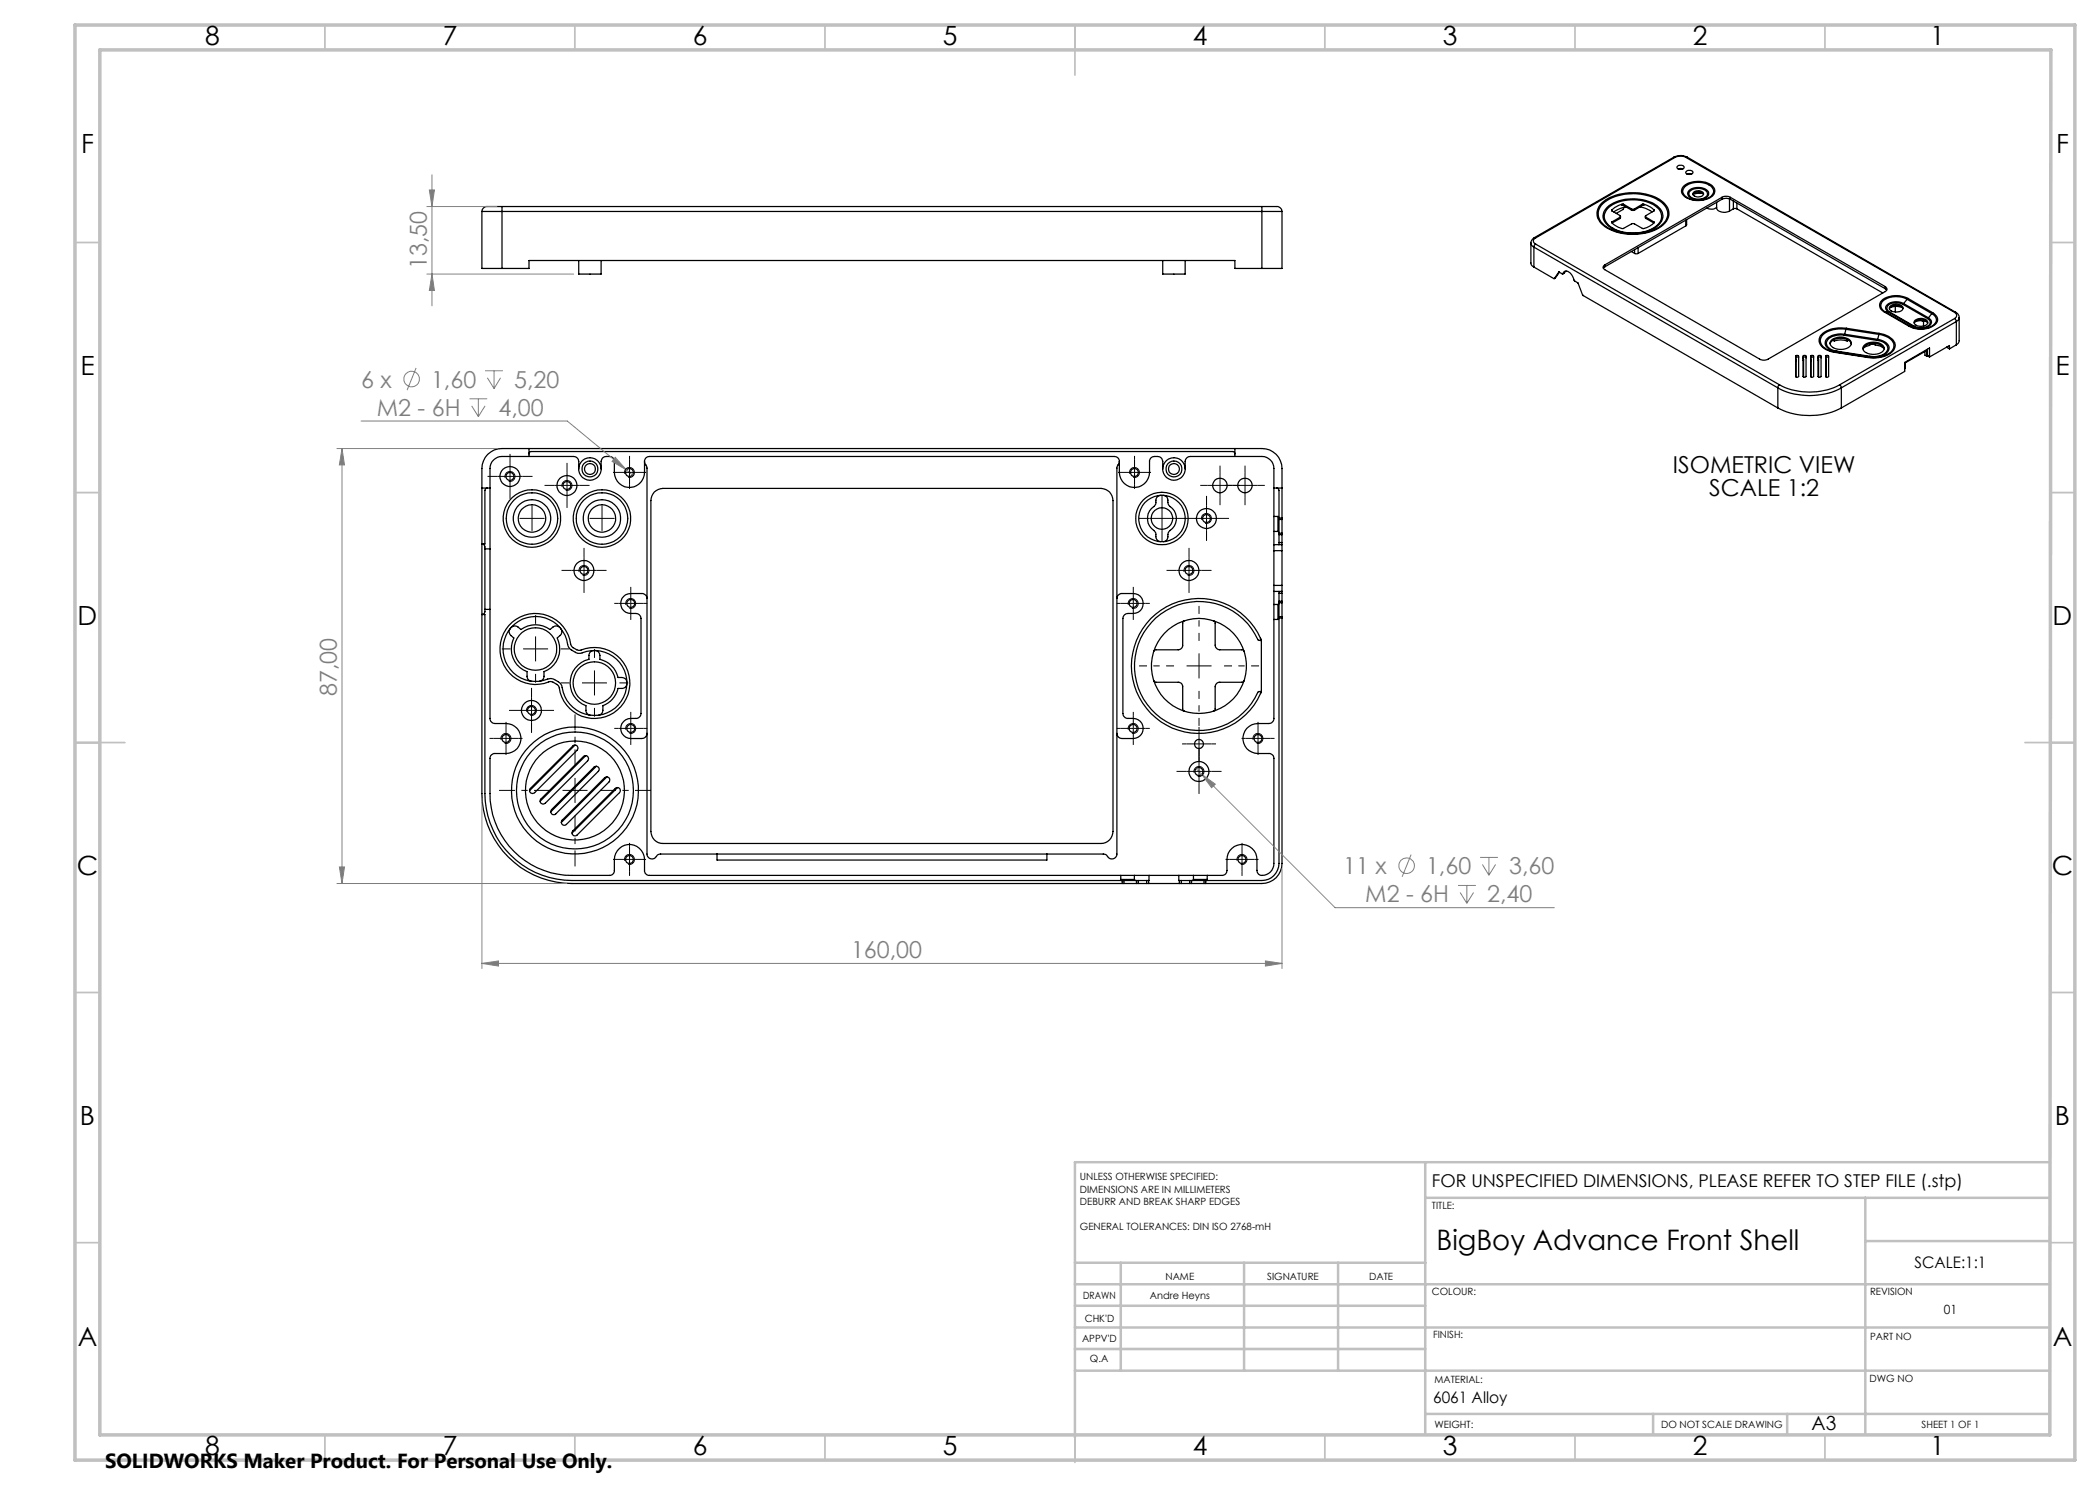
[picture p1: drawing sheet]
<svg xmlns="http://www.w3.org/2000/svg" width="420mm" height="297mm" viewBox="0 0 420 297" stroke-linecap="round" stroke-linejoin="round" font-family="sans-serif">
<g fill="none" stroke="#000" stroke-width=".25">
<path d="M334.8 31.4a2.89 2.89 0 0 1 2.6 0M334.8 31.4l.2 .1M334.8 31.4l-28 16.2M335 31.5a2.39 2.39 0 0 1 2.1 0M335 31.5l-27.9 16.1M335.5 33.3a.76 .76 0 0 1 .7-.3 .76 .76 0 0 1 .6 .6 .85 .85 0 0 1-1.4-.2zM335.7 33.8l.4-.1 .4 .1M336.7 37.3a4.7 4.7 0 0 1 6 .1 1.41 1.41 0 0 1-.8 2.2 4.7 4.7 0 0 1-5.4-.7l-.2-.8zM336.9 37.4a4.4 4.4 0 0 1 5.4 0 1.38 1.38 0 0 1-.8 2.3 4.3 4.3 0 0 1-4.7-.8l-.3-.8zM337.1 31.5l53.8 31M337.3 34.2a.75 .75 0 0 1 1.3 .4 .85 .85 0 0 1-1.5-.2zM337.4 34.8l.5-.1 .4 .1"/>
<path d="M337.4 31.4l-.3 .1M337.4 31.4l53.8 31.1M337.7 38.2a2.89 2.89 0 0 1 4 .2 1.21 1.21 0 0 1-1.2 1.4 2.6 2.6 0 0 1-2.9-.8l-.1-.4zM338 38.2a2.49 2.49 0 0 1 3.5 .3v.2a1.58 1.58 0 0 1-2 1.1 1.45 1.45 0 0 1-1.7-1.2zM338.7 38.5a1.32 1.32 0 0 1 2 .2 1.27 1.27 0 0 1-2 .4l-.1-.3zM339.9 38.7l-1.3 .2M339.9 38.4v.3M340.4 38.6l-.5 .1M340.4 38.6h.1M340.4 38.6l.3 .3M340.4 38.6a1.52 1.52 0 0 0-1.8 .3M344.4 39.5a1.8 1.8 0 0 1 1.7 0"/>
<path d="M344.4 39.9a1.8 1.8 0 0 1 1.7 0M344.4 39.5l-23.4 13.5M344.4 39.5v.4M344.4 39.9l-23.4 13.5M345.9 39.8v2.4M346.1 39.5l30.9 17.8M346.1 39.5v.4M346.1 39.9l30.9 17.8M96.4 42.3h4M96.4 42.3v11.4h4M100.4 41.3v1M100.4 41.3h-2.1a1.53 1.53 0 0 0-1.9 .6v.4"/>
<path d="M100.4 53.7h5.4v-1.6h141.2v1.6h5.4M100.4 41.3h152M100.4 42.3h152M100.4 42.3v11.4M115.7 52.1v2.7h4.5v-2.7M232.6 52.1v2.7h4.4v-2.7M252.4 41.3h2.1a1.53 1.53 0 0 1 1.8 .6l.1 .4M252.4 42.3h4M252.4 41.3v1M252.4 42.3v11.4M256.4 42.3v11.4h-4M306.2 48.6v4a.87 .87 0 0 0 .6 .8"/>
<path d="M306.2 48.6l.1 .4 .5 .4M306.8 53.4l4.1 2.3M306.8 49.4l48.8 28.2M306.8 49.4v4M306.8 47.6l-.4 .4-.2 .6M306.8 47.6h.3M307.1 47.6a.64 .64 0 0 0-.4 .6 .64 .64 0 0 0 .4 .6M307.1 48.8l-.3 .3v.3M307.1 48.8l48.8 28.2M311.1 55.6l-.3 .1M311.1 55.6l-.2 .1M311.7 54.4l.8 .4 .1-.1"/>
<path d="M311.7 54.4l-.8 1.3M311.8 54.4h-.1M311.9 54.4l-.8 1.2M312.6 54.7a.79 .79 0 0 1 .7-.5 .79 .79 0 0 1 .7 .4l.4 .5 .5 1.1 .7 .4 1 2.5 39 22.5M312.8 54.6l-.2 .2M312.8 54.6l-.2 .1M313.2 54.2l-.4 .4M320.3 41a9.5 9.5 0 0 1 8.4-2.1 5.5 5.5 0 0 1 4.8 3.4 3.3 3.3 0 0 1-2.2 3.4 10.5 10.5 0 0 1-10.5-.7 2.71 2.71 0 0 1-.5-4zM320.4 40.6a10.5 10.5 0 0 1 12-.4 2.9 2.9 0 0 1-.2 5.1 10.7 10.7 0 0 1-11.6-.3 2.81 2.81 0 0 1-.2-4.4zM321 53a.5 .5 0 0 0-.4 .5 .5 .5 0 0 0 .4 .4l30.9 17.9a1.8 1.8 0 0 0 1.7 0l23.4-13.5a.52 .52 0 0 0 .4-.5 .52 .52 0 0 0-.4-.5M321 53.4l-.3 .3M321 53v.4"/>
<path d="M321.5 41.4a8.9 8.9 0 0 1 9.9-.2 2.44 2.44 0 0 1-.2 4.3 9 9 0 0 1-9.6-.4 2.29 2.29 0 0 1-.1-3.7zM321.5 41.8a8 8 0 0 1 7.7-1.5 3.9 3.9 0 0 1 3.1 2.8 3.3 3.3 0 0 1-2.6 3 8.6 8.6 0 0 1-7.9-1 2.17 2.17 0 0 1-.3-3.3zM322.4 42v.2l1.6 .9 .1 .1-.1 .3M322.4 42v.2M322.4 44.4a3.2 3.2 0 0 0 2.3 1.3l1.9-1 1.9 1a3.3 3.3 0 0 0 2.3-1.3M322.4 44.4v.2M324 43.5l-1.6 .9M324 43.5v.2M324 43.7l-1.6 .9M324.1 43.3l-.1 .4M324.4 40.8h.3M324.4 40.8l-1.4 .7-.6 .5"/>
<path d="M324.4 40.8v.3h.3M324.7 40.8l1.6 1M324.7 40.8v.3M324.7 41.1l1.6 .9M324.8 41.4l-.2 .5-1.3 .8M325.2 41.4l-1.3 .4-1.1 .6M326.3 41.8h.6M326.3 42h.6M326.3 50.3l.6 .4M326.3 41.8v.2M326.9 50.7h.7M326.9 41.8v.2"/>
<path d="M326.9 49.9v.8M327.6 49.5v1.2M328 41.4l1.1 .3 1.3 .7M328.5 40.8h.3M328.5 40.8l-1.6 1M328.5 40.8v.3M328.5 41.1l-1.6 .9M328.8 40.8a4.7 4.7 0 0 1 2 1.2M328.8 40.8v.3h-.3M329.1 43.3l.1 .4M329.2 43.5l1.6 .9M329.2 43.5v.2"/>
<path d="M329.2 43.7l1.6 .9v-.2M330.8 42v.2l-1.7 .9v.2l.1 .2M330.8 42v.2M337.1 45.2l-9.5 5.5M337.1 44v1.2M337.3 44v1l-.2 .2M343.3 40.5v1.1a1.65 1.65 0 0 0 2.4 .7l.2-.1M343.3 41.4a1.6 1.6 0 0 1-1.9 .2M346.7 41.8h.7M346.7 41.8l-.8 .4M346.7 40.2v1.6M347.4 41.8l29.2 16.8"/>
<path d="M347.4 40.6v1.2M377 57.7l.3 .3M377 57.3v.4M381.4 59.9a4.3 4.3 0 0 0-5.1 .6 1.33 1.33 0 0 0 .7 1.9M381.4 59.9l5 2.8M381.4 59.9l-.7 .8M381.6 59.7a4.6 4.6 0 0 0-5.5 .7 1.44 1.44 0 0 0 .8 2M381.6 59.7l-.2 .2M381.6 59.7l4.9 2.8M355.6 77.6a13.8 13.8 0 0 0 12.7 0M355.6 77.6v4M355.9 77l-.3 .2v.4"/>
<path d="M355.9 77a13.2 13.2 0 0 0 12 0M359.1 71.2l.4-.1 .2 .1v4.1a.34 .34 0 0 1-.6 0zM359.1 71.7l.1 3.7M359.1 71.6a.34 .34 0 0 1 .6 0M359.1 72v.2M360.6 71.2l.2-.1 .4 .1v4.1a.34 .34 0 0 1-.6 0zM360.6 71.7l.1 .1v3.6M360.6 71.6a.34 .34 0 0 1 .6 0M360.6 72l.1 .2M362.1 71.7l.1 3.7M362.1 71.6a.34 .34 0 0 1 .6 0M362.1 72l.1 .2"/>
<path d="M362.2 71.1l.5 .1v4.1a.34 .34 0 0 1-.6 0zM363.6 71.2l.2-.1 .4 .1v4.1a.34 .34 0 0 1-.6 0zM363.6 71.7l.1 .1v3.6M363.6 71.6a.34 .34 0 0 1 .6 0M363.6 72l.1 .2M365.1 71.7l.1 .2v3.5M365.1 71.6a.34 .34 0 0 1 .6 0M365.1 72l.1 .2M365.1 72.3l.1 .1M365.2 71.1l.5 .1v4.1a.34 .34 0 0 1-.6 0zM366 68.8a2.31 2.31 0 0 1 3-1l.9 .4 .3 .6M366.1 68.6l-.1 .1"/>
<path d="M366.4 67.9a2.9 2.9 0 0 1 3.8 .4 1.21 1.21 0 0 1-1.2 1.5 2.51 2.51 0 0 1-3-1l.1-.5zM366.6 68.1l.3 .1M366.9 68.2a4 4 0 0 1 2.5 0M366.9 67.9v.3M367 70.5l6.6 1M367.1 70.4l-.1 .1M367.1 70.4l6.6 1M367.3 70.3l-.2 .1M367.3 70.3l6.6 1.1M367.4 70.2l-.1 .1M367.4 70.2l6.6 1.1M367.9 77l.4 .6"/>
<path d="M368.3 77.6v4M368.9 67.1a3.6 3.6 0 0 0-3.5 1 1.37 1.37 0 0 0 1.2 2l.8 .1M368.9 67.1l6.6 1M368.9 66.8a4 4 0 0 0-3.8 1.3 1.75 1.75 0 0 0 1.8 2.1l.4 .1M368.9 66.8v.3M368.9 66.8l6.6 1.1M369.2 65.9a5.2 5.2 0 0 0-4.9 1.5 1.78 1.78 0 0 0 1 2.4l1.8 .6M369.2 65.9l-.3 .9M369.2 65.9l6.6 1M369.3 65.6a5.6 5.6 0 0 0-5.2 1.5 1.93 1.93 0 0 0 1.1 2.8l1.8 .6M369.3 65.6l-.1 .3M369.3 65.6l6.5 1.1"/>
<path d="M369.4 67.9v.3M369.7 68.1l-.3 .1M370.2 68.6v.1M372.6 69.8a2.58 2.58 0 0 1 3.6-.8l.6 .8M372.8 69.1a2.84 2.84 0 0 1 4 .3 1.17 1.17 0 0 1-1.2 1.4 2.76 2.76 0 0 1-3-.8v-.4zM373.7 71.4l-.1 .1M373.9 71.4h-.2M373.9 68.8v.3l-.7 .2-.6 .4M374 71.3l-.1 .1M375 68.7v.1M375 68.8v.2M375 68.9h-1.1"/>
<path d="M375 69l1.1 .2 .7 .5M375 68.7v.3M375.5 68.1a1.85 1.85 0 0 1 2 1.9 3.1 3.1 0 0 1-3.5 1.3M375.5 67.9a2.46 2.46 0 0 1 2.3 1.7 1.97 1.97 0 0 1-1.7 1.6l-.9 .2h-1.3M375.5 67.9v.2M375.8 66.9a3.1 3.1 0 0 1 3 2.1 2.5 2.5 0 0 1-2.3 2.3l-1.3 .2-1.5-.1M375.8 66.9l-.3 1M375.8 66.7a3.6 3.6 0 0 1 3.2 2.2 2.62 2.62 0 0 1-2.3 2.4l-2.1 .3-1-.1M375.8 66.7v.2M376.9 62.4l4.9 2.9M377 62.4h-.1M377 62.4l5 2.8"/>
<path d="M377 62.4h.8M377.8 62.4l4.9 2.9M377.9 61.7a1.7 1.7 0 0 1 2.7 0M377.9 62.4h-.1M377.9 62.4l5 2.9M378 61.6a2.9 2.9 0 0 1 2.5 0M378 61.2a1.71 1.71 0 0 1 2.6 .4 1.56 1.56 0 0 1-2.4 .6l-.3-.5zM379.1 61.3v1.1M380.5 60.9a2.68 2.68 0 0 0-3 .4l-.1 .6 .5 .5M380.5 60.9l5 2.8M380.7 60.7l-.2 .2M380.7 60.7a2.71 2.71 0 0 0-3.6 .8l.1 .4 .6 .5"/>
<path d="M380.7 60.7l5 2.9M382 65.2l-.2 .1M382 65.2l.7 .1M382.8 64.6a1.7 1.7 0 0 1 2.8 0M382.9 65.3h-.2M382.9 64.4a2.9 2.9 0 0 1 2.5 0M383 64.1a1.7 1.7 0 0 1 2.6 .3 1.47 1.47 0 0 1-2.2 .8l-.5-.4-.1-.4zM384.4 64.1h.1M384.7 64.2v1M385 70.3v.7l.3 .2M385.3 71.2v-1.1l-4.2 2.5v1.1l-.2 .1M385.5 71.2h.4"/>
<path d="M385.5 71.2h-.2M385.5 69.8v1.4M385.5 63.7a.83 .83 0 0 1 .5 .9 .83 .83 0 0 1-.6 .7 3.1 3.1 0 0 1-2.5 0M385.7 63.6a.97 .97 0 0 1 .6 1 .97 .97 0 0 1-.9 .8 3.4 3.4 0 0 1-2.7-.1M385.7 63.6l-.2 .1M385.7 71.1v.2l.2 .1M385.9 71.4v-1.8l-5 2.9v1.8l-12.6 7.3M386.4 62.7a1.31 1.31 0 0 1 .9 1.3 1.31 1.31 0 0 1-.9 1.2 4.7 4.7 0 0 1-4.4 0M386.4 62.7l-.7 .9M386.5 62.5a1.43 1.43 0 0 1 1 1.4 1.43 1.43 0 0 1-1 1.4 5.2 5.2 0 0 1-4.7 0M386.5 62.5l-.1 .2M389.3 69.5h.1"/>
<path d="M389.3 69.5l.6 .3M389.9 69.8v-.7l-4 2.3M390.9 62.5a.66 .66 0 0 1 .4 .6 .66 .66 0 0 1-.4 .6M390.9 63.7l.4 .6M390.9 62.5h.3M390.9 63.7l-23 13.3M391.2 62.5l.5 .5 .1 .5M391.3 64.3l-23 13.3M391.3 64.3v4.7M391.3 69l-1.4 .8M391.8 63.5v4.7l-.1 .4-.4 .4M391.8 63.5l-.1 .5-.4 .3"/>
<path d="M96.4 97.6h1.6M97.5 97.6l-.4 .2-.1 .3v10.7h-.6a.6 .6 0 0 1 .6 .6v12.9a.6 .6 0 0 1-.6 .6h.6v35.8a17.5 17.5 0 0 0 17.4 17.4h110M105.8 90.8l.1-.3 .3-.2h140.4l.3 .2 .1 .3M105.8 89.7v1.6M115.7 93.8v-1.5a1.02 1.02 0 0 0-1-1h-14.3a2.41 2.41 0 0 0-2.4 2.4v50a1.02 1.02 0 0 0 1 1 4.8 4.8 0 0 1 4.4 1 3 3 0 0 1 .5 3.2 3 3 0 0 1-2.7 1.8h-2.2a.96 .96 0 0 0-1 1v7a16.4 16.4 0 0 0 16.4 16.4h7.5a.96 .96 0 0 0 1-1 5 5 0 0 1 .6-4 3 3 0 0 1 3.3-1.1 3 3 0 0 1 2.1 2.9v2.2a.96 .96 0 0 0 1 1h99.9M128.9 92.3a.96 .96 0 0 1 1-1h93a.96 .96 0 0 1 1 1M128.9 92.3a4.7 4.7 0 0 1-1 4.4 3 3 0 0 1-3.2 .5 3 3 0 0 1-1.8-2.7v-2.2a.96 .96 0 0 0-1-1h-.7a1.02 1.02 0 0 0-1 1v1.5M128.9 92.3l.1 .4 .4 .8v77.3a1.08 1.08 0 0 0 1 1 1.08 1.08 0 0 0 1.1-.8l.5-.2h88.7a1.09 1.09 0 0 1 1 .8 1 1 0 0 0 1.1 .1 1 1 0 0 0 .6-.9v-77.3l.4-.8 .1-.4M130.9 98.4a2.75 2.75 0 0 1 1.7-.7h87.6a2.41 2.41 0 0 1 2.4 2.4v66.2a2.41 2.41 0 0 1-2.4 2.4h-87.6a2.41 2.41 0 0 1-2.4-2.4v-66.2a2.74 2.74 0 0 1 .7-1.7zM223.9 92.3a4.7 4.7 0 0 0 1 4.4 3 3 0 0 0 3.2 .5 3 3 0 0 0 1.8-2.7v-2.2a.96 .96 0 0 1 1-1h.6a1.02 1.02 0 0 1 1.1 1v1.5M232.1 99.1a1.23 1.23 0 0 0-.9 1.6l-.2 .3a3.1 3.1 0 0 0 0 5.4l.2 .3a1.24 1.24 0 0 0 .9 1.6M232.7 99.1a1.18 1.18 0 0 1 .9 1.5l.2 .4a3.1 3.1 0 0 1 0 5.4l-.2 .3a1.3 1.3 0 0 1-.9 1.6"/>
<path d="M237 93.8v-1.5a1.02 1.02 0 0 1 1.1-1h14.3a2.41 2.41 0 0 1 2.4 2.4v15.2M247 89.7v1.6M254.8 97.6h1.6M255.3 97.6l.4 .2 .1 .3v5.5M355.6 81.6a14 14 0 0 0 12.7 0M97 109.8h1M129.4 119.7a1.02 1.02 0 0 0-1-1h-2.2a1.99 1.99 0 0 0-2.1 2 1.99 1.99 0 0 0 2.1 2h1a1.02 1.02 0 0 1 1 1v19a1.02 1.02 0 0 1-1 1 2.35 2.35 0 0 0-3 1.5 1.99 1.99 0 0 0 2 2.5h2.2a1.02 1.02 0 0 0 1-1M223.4 119.7a1.02 1.02 0 0 1 1-1h2.2a1.99 1.99 0 0 1 2 2 1.99 1.99 0 0 1-2 2h-1a1.02 1.02 0 0 0-1 1v19a1.02 1.02 0 0 0 1 1 2.35 2.35 0 0 1 3 1.5 1.99 1.99 0 0 1-2 2.5h-2.2a1.02 1.02 0 0 1-1-1M254.8 118.3v25.4a1.02 1.02 0 0 1-1 1 4.8 4.8 0 0 0-4.5 1 3 3 0 0 0-.4 3.2 3 3 0 0 0 2.7 1.8h2.2a.96 .96 0 0 1 1 1v21a2.26 2.26 0 0 1-3 2.2l-.4-.6a10 10 0 0 0-.3-3.6 3 3 0 0 0-3.3-1.7 3 3 0 0 0-2.4 2.9v2.2a.96 .96 0 0 1-1 1h-8.6M254.8 108.9v1.2M254.8 117.1v1.2M254.8 110.1v7"/>
<path d="M254.8 103.3h.8M254.8 106.3h.8M254.8 108.9h1.6M254.8 118.3h1.6M254.8 110.1h1.6M254.8 117.1h1.6M255.6 103.3l.2 .3M255.6 106.3l.2 .3M255.6 103.3v3M255.8 103.6v.3M255.8 106.6v.3M255.8 108.5v.4"/>
<path d="M255.8 118.3v.4M255.8 103.6h.6M255.8 103.9v2.7M255.8 106.9v1.6M255.8 118.7v1.6M255.8 103.9h.6M255.8 106.6h.6M255.8 106.9h.6M255.8 108.5h.6M255.8 118.7h.6M256.4 103.6v-9.9a4 4 0 0 0-4-4h-152a4 4 0 0 0-4 4v65a18.1 18.1 0 0 0 18 18h110M256.4 103.6v.3"/>
<path d="M256.4 106.6v.3M256.4 108.5v.4M256.4 118.3v.4M256.4 108.9v1.2M256.4 117.1v1.2M256.4 103.9v2.7M256.4 106.9v1.6M256.4 110.1v7M256.4 118.7v1.6M97 121.9h1M102.1 125.7a.94 .94 0 0 0 .1 1.4l.6 .5a4.9 4.9 0 0 0 2.6 6.7v1a.97 .97 0 0 0 .9 .9M102.2 125.5a1.07 1.07 0 0 1 1.4-.1l.6 .5a4.9 4.9 0 0 1 5.8 0l.6-.5a1.07 1.07 0 0 1 1.4 .1"/>
<path d="M102.3 125.4a6.6 6.6 0 0 1 6.9-1.7 6.6 6.6 0 0 1 4.4 5.5l.4 .6 1.1 .7a1.57 1.57 0 0 0 1.4 .1 6.5 6.5 0 0 1 8.6 4.2 6.5 6.5 0 0 1-5.1 8.2 6.5 6.5 0 0 1-7.6-5.8l-.5-.6-1-.7a1.57 1.57 0 0 0-1.4-.1 6.5 6.5 0 0 1-7.7-2.3 6.5 6.5 0 0 1 .5-8.1zM102.4 124.4a7.2 7.2 0 0 1 11.8 4.7l.4 .4 .8 .5 .5 .1a7.1 7.1 0 0 1 9.6 3.8 7.1 7.1 0 0 1-4.3 9.3 7.1 7.1 0 0 1-9.2-4.7l-.4-1.4-1.1-.7-.3-.1a7.2 7.2 0 0 1-9-2.6 7.2 7.2 0 0 1 1.2-9.3zM112.1 125.7a.99 .99 0 0 1-.1 1.4l-.6 .5a4.9 4.9 0 0 1-2.6 6.7v1a.97 .97 0 0 1-.9 .9M118.7 130.1a.96 .96 0 0 0-.9 1v.8a4.9 4.9 0 0 0-3.8 4.4 4.9 4.9 0 0 0 3.2 4.8v1a.97 .97 0 0 0 .8 .9M119 130.1a.96 .96 0 0 1 1 1v.8a4.9 4.9 0 0 1 3.6 3.6h.8a.96 .96 0 0 1 1 1M125.4 136.7a.96 .96 0 0 1-1 1h-.8a4.9 4.9 0 0 1-3 3.4v1a.97 .97 0 0 1-.9 .9M230.8 136.1l.3 .4h4.6a.85 .85 0 0 1 .8 .8v4.5l.4 .4M236.9 124.1l-.4 .5v4.4a.9 .9 0 0 1-.8 1h-4.6l-.3 .3M242.7 124.1l.3 .4v4.5a.97 .97 0 0 0 .9 1h4.6l.3 .3M248.8 136.1l-.4 .4h-4.5a.9 .9 0 0 0-.9 .8v4.6l-.3 .3M252.1 127.7a.29 .29 0 0 1-.1 .4 .29 .29 0 0 1-.4-.2 12.9 12.9 0 0 0-19.8-4.7 12.9 12.9 0 0 0 .2 20.3 12.9 12.9 0 0 0 19.7-5.1 .28 .28 0 0 1 .3 0 .28 .28 0 0 1 .1 .3M252.1 127.7a13.5 13.5 0 0 0-20.6-5.1 13.5 13.5 0 0 0 0 21.2 13.5 13.5 0 0 0 20.6-5.1"/>
<path d="M252.1 127.7l.2 .4v10.3l-.2 .3M254.8 120.9h.8M254.8 123.9h.8M255.6 120.9v3M255.8 123.3v.3M255.8 123.6v49.1a3.4 3.4 0 0 1-3.4 3.4h-11.2M255.8 120.6l-.2 .3M255.8 123.6l-.2 .3M255.8 120.3v.2M255.8 120.5v2.8M255.8 123.3h.6M255.8 123.6h.6"/>
<path d="M255.8 120.5h.6M255.8 120.3h.6M256.4 123.3v.3M256.4 123.6v49.1a4 4 0 0 1-4 4h-11.2M256.4 120.3v.2M256.4 120.5v2.8M114.6 149.2a.6 .6 0 0 1 .8 0 .6 .6 0 0 1 0 .8l-8.5 8.5a.6 .6 0 0 1-.8 0 .6 .6 0 0 1 0-.8zM115 149l-9.1 9.1M116.7 151.3a.6 .6 0 0 1 .8 0 .6 .6 0 0 1 0 .8l-8.5 8.6a.6 .6 0 0 1-.8 0 .6 .6 0 0 1 0-.9zM117.2 151.1l-9.2 9.2M118.8 153.4a.6 .6 0 0 1 .9 0 .6 .6 0 0 1 0 .9l-8.5 8.5a.6 .6 0 0 1-.9 0 .6 .6 0 0 1 0-.9zM119.3 153.2l-9.2 9.2"/>
<path d="M120.9 155.5a.61 .61 0 0 1 .9 .1 .61 .61 0 0 1 0 .8l-8.5 8.5a.6 .6 0 0 1-.9 0 .6 .6 0 0 1 0-.9zM121.4 155.4l-9.1 9.1M123.5 157.5l-9.1 9.1M114.6 166.2l8.4-8.5a.6 .6 0 0 1 .9 0 .6 .6 0 0 1 0 .8l-8.5 8.5a.6 .6 0 0 1-.8 0 .6 .6 0 0 1 0-.8zM143.4 170.8v1.2h66v-1.2M224.2 175.9l.2 .2M224.2 175.1v.8M224.2 175.9h2.7M224.4 176.7h.4M224.4 176.1h.4M224.4 176.1v.6M224.8 176.1h2.5"/>
<path d="M224.8 176.7h2.5M224.8 176.1v.6M226.9 175.9l.2 .2M226.9 175.1v.8M227.3 176.7h.3M227.3 176.1h.3M227.3 176.1v.6M227.6 176.1h1.7M227.6 176.7h1.7M227.6 176.1v.6M229.3 176.7h.4M229.3 176.1h.4"/>
<path d="M229.3 176.1v.6M229.7 176.7h6.2M229.7 176.1v.6M229.8 175.1h6M229.8 175.1l-.1 1M235.8 175.1v1h.1M235.9 176.7h.4M235.9 176.1h.4M235.9 176.1v.6M236.3 176.1h1.6M236.3 176.7h1.6M236.3 176.1v.6"/>
<path d="M237.9 176.7h.4M237.9 176.1h.4M237.9 176.1v.6M238.3 176.1h2.5M238.3 176.7h2.5M238.3 176.1v.6M238.7 175.9l-.3 .2M238.7 175.9h2.7M238.7 175.1v.8M240.8 176.7h.4M240.8 176.1h.4M240.8 176.1v.6"/>
<path d="M241.2 176.1v.6M241.4 175.9l-.2 .2M241.4 175.1v.8"/>
<circle cx="102" cy="95.3" r=".79"/>
<circle cx="102" cy="95.3" r="2"/>
<circle cx="113.4" cy="97.1" r=".8"/>
<circle cx="113.4" cy="97.1" r="2"/>
<circle cx="118" cy="93.8" r="2.25"/>
<circle cx="118" cy="93.8" r="1.6"/>
<circle cx="118" cy="93.8" r="1.1"/>
<circle cx="125.9" cy="94.5" r=".8"/>
<circle cx="226.9" cy="94.5" r=".8"/>
<circle cx="234.8" cy="93.8" r="1.1"/>
<circle cx="234.8" cy="93.8" r="2.25"/>
<circle cx="234.8" cy="93.8" r="1.6"/>
<circle cx="244" cy="97.1" r="1.45"/>
<circle cx="249" cy="97.1" r="1.46"/>
<circle cx="106.4" cy="103.7" r="2.74"/>
<circle cx="106.4" cy="103.7" r="5.1"/>
<circle cx="106.4" cy="103.7" r="5.7"/>
<circle cx="106.4" cy="103.7" r="3.8"/>
<circle cx="116.8" cy="114.1" r="2"/>
<circle cx="116.8" cy="114.1" r=".79"/>
<circle cx="120.4" cy="103.7" r="3.8"/>
<circle cx="120.4" cy="103.7" r="2.74"/>
<circle cx="120.4" cy="103.7" r="5.8"/>
<circle cx="120.4" cy="103.7" r="5.1"/>
<circle cx="232.4" cy="103.7" r="2.15"/>
<circle cx="232.4" cy="103.7" r="5.2"/>
<circle cx="232.4" cy="103.7" r="4.7"/>
<circle cx="237.8" cy="114.1" r="2"/>
<circle cx="237.8" cy="114.1" r=".79"/>
<circle cx="241.3" cy="103.7" r="2"/>
<circle cx="241.3" cy="103.7" r=".8"/>
<circle cx="107.1" cy="129.8" r="4.2"/>
<circle cx="118.9" cy="136.6" r="4.2"/>
<circle cx="126.1" cy="120.7" r=".79"/>
<circle cx="226.6" cy="120.7" r=".79"/>
<circle cx="239.8" cy="133.2" r="9.5"/>
<circle cx="101.2" cy="147.7" r=".8"/>
<circle cx="106.3" cy="142.1" r=".81"/>
<circle cx="106.3" cy="142.1" r="2"/>
<circle cx="115" cy="158.1" r="9.9"/>
<circle cx="115" cy="158.1" r="12.7"/>
<circle cx="115" cy="158.1" r="11.7"/>
<circle cx="126.1" cy="145.7" r=".81"/>
<circle cx="226.6" cy="145.7" r=".81"/>
<circle cx="239.8" cy="154.3" r=".81"/>
<circle cx="239.8" cy="148.8" r=".9"/>
<circle cx="239.8" cy="154.3" r="2"/>
<circle cx="251.6" cy="147.7" r=".8"/>
<circle cx="125.9" cy="171.9" r=".8"/>
<circle cx="248.4" cy="171.9" r=".8"/>
</g>
<g fill="none" stroke="#808080" stroke-width=".2">
<path d="M239.2 153.7l27.8 27.8h43.9M240.3 154.9l2.8 1.9-.8 .7zM282.2 170.9l-1.8 4.5M291.6 177.1h3.6M292 178.5l1.4 2.2M293.4 177.1v3.6M294.7 178.5l-1.3 2.2M296 171.5h3.6M296.5 172.9l1.3 2.1M297.8 171.5v3.5M299.1 172.9l-1.3 2.1"/>
<circle cx="281.3" cy="173.1" r="1.56"/>
</g>
<g fill="none" stroke="#c0c0c0" stroke-width=".35">
<path d="M65 5v5M115 5v5M165 5v5M215 5v10M265 5v5M315 5v5M365 5v5M15 48.5h5M410 48.5h5M15 98.5h5M410 98.5h5M15 148.5h10"/>
<path d="M405 148.5h10M15 198.5h5M410 198.5h5M15 248.5h5M410 248.5h5M65 287v5M115 287v5M165 287v5M215 282v10.5M265 287v5M315 287v5M365 287v5"/>
</g>
<g fill="none" stroke="#c0c0c0" stroke-width=".5">
<path d="M285 232.4v54.5M285 239.6h125M373.1 239.6v47.4M410 232.4h-195v55.1M215 256.9h195M215 252.6h70M224.2 252.6v21.5M248.8 252.6v21.5M267.6 252.6v21.5M373.1 248.2h36.9M215 265.5h195M215 261.2h70"/>
<path d="M215 274.1h195M215 269.8h70M285 282.8h125M330.6 282.8v4.2M357.4 282.8v4.2"/>
</g>
<path d="M15 5h400v287h-400zM20 10h390.2l-.2 277h-390z" fill="none" stroke="#c0c0c0" stroke-width=".7"/>
<path d="M240.3 154.9l2.8 1.9-.8 .7z" fill="#808080"/>
<g fill="none" stroke="#808080" stroke-width=".2">
<path d="M83.2 73.6l-1.8 4.4M93.9 79.8h3.5M95.7 79.8v3.5M97 74.2h3.6M97.5 75.6l1.3 2.1M98.8 74.2v3.5M100.1 75.6l-1.3 2.1M72.2 84.2h41.3l13 10.8M94.3 81.2l1.4 2.1M97 81.2l-1.3 2.1M123 91.5l2.3 2.5-2.9-1.7z"/>
<circle cx="82.3" cy="75.8" r="1.55"/>
</g>
<path d="M123 91.5l2.3 2.5-2.9-1.7z" fill="#808080"/>
<path d="M67.4 89.7h32M68.4 89.7l.5 3.3h-1zM68.4 89.7v87M67.4 176.7h46" fill="none" stroke="#808080" stroke-width=".2"/>
<path d="M68.4 89.7l.5 3.3h-1z" fill="#808080"/>
<path d="M67.9 173.4h1l-.5 3.3z" fill="none" stroke="#808080" stroke-width=".2"/>
<path d="M67.9 173.4h1l-.5 3.3z" fill="#808080"/>
<path d="M96.4 159.7v34M256.4 173.7v20M96.4 192.7l3.3-.5v1zM96.4 192.7h160" fill="none" stroke="#808080" stroke-width=".2"/>
<path d="M96.4 192.7l3.3-.5v1z" fill="#808080"/>
<path d="M253.1 192.2l3.3 .5-3.3 .5z" fill="none" stroke="#808080" stroke-width=".2"/>
<path d="M253.1 192.2l3.3 .5-3.3 .5z" fill="#808080"/>
<g fill="none" stroke="#000" stroke-width=".2">
<path d="M101 95.6a1 1 0 0 1 .9-1.3 1 1 0 0 1 1.1 1.1 1 1 0 0 1-1.3 .9M112.4 97.4a1 1 0 0 1 .9-1.3 1 1 0 0 1 1.1 1.1 1 1 0 0 1-1.3 .9M124.9 94.8a1 1 0 0 1 .9-1.3 1 1 0 0 1 1.1 1.1 1 1 0 0 1-1.3 .9M225.9 94.8a1 1 0 0 1 .9-1.3 1 1 0 0 1 1.1 1.1 1 1 0 0 1-1.3 .9M115.8 114.4a1.01 1.01 0 0 1 .9-1.3 1.01 1.01 0 0 1 1.1 1.1 1.01 1.01 0 0 1-1.3 .9M236.8 114.4a1.01 1.01 0 0 1 .9-1.3 1.01 1.01 0 0 1 1.1 1.1 1.01 1.01 0 0 1-1.3 .9M240.3 104a1 1 0 0 1 .9-1.3 1 1 0 0 1 1.1 1.1 1 1 0 0 1-1.3 .9M125.2 121a1.01 1.01 0 0 1 .9-1.3 1.01 1.01 0 0 1 1.1 1.1 1.01 1.01 0 0 1-1.3 .9M225.7 121a1 1 0 0 1 .9-1.3 1 1 0 0 1 1 1.1 1 1 0 0 1-1.2 .9M100.2 148a.99 .99 0 0 1 .9-1.3 .99 .99 0 0 1 1.1 1.1 .99 .99 0 0 1-1.3 .9M105.3 142.3a.99 .99 0 0 1 .9-1.2 .99 .99 0 0 1 1.1 1.1 .99 .99 0 0 1-1.3 .8M125.2 145.9a1 1 0 0 1 .8-1.2 1 1 0 0 1 1.1 1.1 1 1 0 0 1-1.2 .8"/>
<path d="M225.7 145.9a.99 .99 0 0 1 .8-1.2 .99 .99 0 0 1 1.1 1.1 .99 .99 0 0 1-1.2 .8M238.8 154.5a.99 .99 0 0 1 .9-1.2 .99 .99 0 0 1 1.1 1.1 .99 .99 0 0 1-1.3 .9M250.6 148a1 1 0 0 1 .9-1.3 1 1 0 0 1 1.1 1.1 1 1 0 0 1-1.3 .9M124.9 172.2a1 1 0 0 1 .9-1.3 1 1 0 0 1 1.1 1.1 1 1 0 0 1-1.3 .9M247.4 172.2a.99 .99 0 0 1 .9-1.3 .99 .99 0 0 1 1.1 1.1 .99 .99 0 0 1-1.3 .9"/>
</g>
<path d="M85.9 38h1l-.5 3.3zM86.4 35v26.2M85.4 41.3h14M85.4 54.8h29.3" fill="none" stroke="#808080" stroke-width=".2"/>
<g fill="none" stroke="#000" stroke-width=".2" stroke-dasharray="15.2 1.3 1.3 1.3" stroke-linecap="butt">
<path d="M99.5 95.3h-2M102 95.3v2.5M102 95.3h2.5M102 95.3v-2.5M102 95.3h-2.5M102 97.8v2M102 92.8v-2M104.5 95.3h2M106.4 98.7v-.3M110.9 97.1h-2M113.4 97.1v2.5M113.4 97.1h2.5"/>
<path d="M113.4 97.1v-2.5M113.4 97.1h-2.5M113.4 99.6v2M113.4 94.6v-2M115.9 97.1h2M120.4 98.7v-.3M123.4 94.5h-.8M125.9 94.5v2.5M125.9 94.5h2.5M125.9 94.5v-2.5M125.9 94.5h-2.5M125.9 97v.8"/>
<path d="M125.9 92v-.8M128.4 94.5h.8M224.4 94.5h-.8M226.9 94.5v2.5M226.9 94.5h2.5M226.9 94.5v-2.5M226.9 94.5h-2.5M226.9 97v.8M226.9 92v-.8M229.4 94.5h.8M241.5 97.1h-1.4M244 97.1v2.5"/>
<path d="M244 97.1h2.5M244 97.1v-2.5M244 97.1h-2.5M244 99.6v1.4M244 94.6v-1.5M246.5 97.1h1.5M246.5 97.1h-1.4M249 97.1v2.5M249 97.1h2.5M249 97.1v-2.5M249 97.1h-2.5M249 99.6v1.4"/>
<path d="M249 94.6v-1.5M251.5 97.1h1.5M101.4 103.7h-.2M106.4 103.7v2.5M106.4 103.7h2.5M106.4 103.7v-2.5M106.4 103.7h-2.5M106.4 108.7v.2M111.4 103.7h.3M114.3 114.1h-2M115.4 103.7h-.2M116.8 114.1v2.5"/>
<path d="M116.8 114.1h2.5M116.8 114.1v-2.5M116.8 114.1h-2.5M116.8 116.6v2M116.8 111.6v-2M119.3 114.1h2M120.4 103.7v2.5M120.4 103.7h2.5M120.4 103.7v-2.5M120.4 103.7h-2.5M120.4 108.7v.2M125.4 103.7h.3"/>
<path d="M126.2 118.2v-.8M226.7 118.2v-.8M229.9 103.7h-2.1M232.4 103.7v2.5M232.4 103.7h2.5M232.4 103.7v-2.5M232.4 103.7h-2.5M232.4 106.2v2.1M232.4 101.2v-2.2M234.9 103.7h2.2M235.3 114.1h-2M237.8 114.1v2.5"/>
<path d="M237.8 114.1h2.5M237.8 114.1v-2.5M237.8 114.1h-2.5M237.8 116.6v2M237.8 111.6v-2M238.8 103.7h-2M240.3 114.1h2M241.3 103.7v2.5M241.3 103.7h2.5M241.3 103.7v-2.5M241.3 103.7h-2.5M241.3 106.2v2"/>
<path d="M241.3 101.2v-2M243.8 103.7h2M102.1 129.8h-1.7M106.3 139.6v-2M107.1 129.8v2.5M107.1 129.8h2.5M107.1 129.8v-2.5M107.1 129.8h-2.5M107.1 134.8v1.7M107.1 124.8v-1.8M112.1 129.8h1.8M113.9 136.6h-1.8"/>
<path d="M118.9 136.6v2.5M118.9 136.6h2.5M118.9 136.6v-2.5M118.9 136.6h-2.5M118.9 131.6v-1.8M123.7 120.7h-.8M123.9 136.6h1.7M126.2 120.7v2.5M126.2 120.7h2.5M126.2 120.7v-2.5M126.2 120.7h-2.5M126.2 123.2v.8"/>
<path d="M128.7 120.7h.8M224.2 120.7h-.8M226.7 120.7v2.5M226.7 120.7h2.5M226.7 120.7v-2.5M226.7 120.7h-2.5M226.7 123.2v.8M229.2 120.7h.8M239.8 133.2v2.5M239.8 133.2h2.5M239.8 133.2v-2.5M239.8 133.2h-2.5"/>
<path d="M98.7 147.7h-.8M101.2 147.7v2.5M101.2 147.7h2.5M101.2 147.7v-2.5M101.2 147.7h-2.5M101.2 150.2v.8M101.2 145.2v-.8M103.7 147.7h.8M103.8 142.1h-2M106.3 142.1v2.5M106.3 142.1h2.5M106.3 142.1v-2.5"/>
<path d="M106.3 142.1h-2.5M106.3 144.6v2M108.8 142.1h2M115 158.1v2.5M115 158.1h2.5M115 158.1v-2.5M115 158.1h-2.5M118.9 141.6v1.7M123.7 145.7h-.8M126.2 145.7v2.5M126.2 145.7h2.5M126.2 145.7v-2.5"/>
<path d="M126.2 145.7h-2.5M126.2 148.2v.8M126.2 143.2v-.8M128.7 145.7h.8M224.2 145.7h-.8M226.7 145.7v2.5M226.7 145.7h2.5M226.7 145.7v-2.5M226.7 145.7h-2.5M226.7 148.2v.8M226.7 143.2v-.8M229.2 145.7h.8"/>
<path d="M237.3 148.8h-.9M237.3 154.3h-2M239.8 148.8v2.5M239.8 148.8h2.5M239.8 148.8v-2.5M239.8 148.8h-2.5M239.8 151.3v.9M239.8 146.3v-.9M239.8 154.3v2.5M239.8 154.3h2.5M239.8 154.3v-2.5M239.8 154.3h-2.5"/>
<path d="M239.8 156.8v2M239.8 151.8v-2M242.3 148.8h.9M242.3 154.3h2M249.1 147.7h-.8M251.6 147.7v2.5M251.6 147.7h2.5M251.6 147.7v-2.5M251.6 147.7h-2.5M251.6 150.2v.8M251.6 145.2v-.8M254.1 147.7h.8"/>
<path d="M123.4 171.9h-.8M125.9 171.9v2.5M125.9 171.9h2.5M125.9 171.9v-2.5M125.9 171.9h-2.5M125.9 174.4v.8M125.9 169.4v-.8M128.4 171.9h.8M245.9 171.9h-.8M248.4 171.9v2.5M248.4 171.9h2.5M248.4 171.9v-2.5"/>
<path d="M248.4 171.9h-2.5M248.4 174.4v.8M248.4 169.4v-.8M250.9 171.9h.8"/>
</g>
<path d="M234.8 133.2h-7M239.8 138.2v7M239.8 128.2v-7M244.8 133.2h7" fill="none" stroke="#000" stroke-width=".2" stroke-dasharray="15.2 1.3 1.3 1.3" stroke-dashoffset="13.6" stroke-linecap="butt"/>
<path d="M110 158.1h-10.2M115 153.1v-10.2M120 158.1h10.2M115 163.1v10.2" fill="none" stroke="#000" stroke-width=".2" stroke-dasharray="15.2 1.3 1.3 1.3" stroke-dashoffset="12" stroke-linecap="butt"/>
<path d="M85.9 38h1l-.5 3.3z" fill="#808080"/>
<path d="M86.4 54.8l.5 3.3h-1z" fill="none" stroke="#808080" stroke-width=".2"/>
<path d="M86.4 54.8l.5 3.3h-1z" fill="#808080"/>
<text font-size="5.6" x="287.3" y="250">BigBoy Advance Front Shell</text>
<g font-size="5.3">
<text x="41" y="8.9">8</text>
<text x="88.5" y="8.9">7</text>
<text x="138.5" y="8.9">6</text>
<text x="188.5" y="8.9">5</text>
<text x="238.5" y="8.9">4</text>
<text x="288.5" y="8.9">3</text>
<text x="338.5" y="8.9">2</text>
<text x="386" y="8.9">1</text>
<text x="16.2" y="30.7">F</text>
<text x="411.2" y="30.7">F</text>
<text x="16.1" y="74.9">E</text>
<text x="411.1" y="74.9">E</text>
<text x="15.5" y="124.9">D</text>
<text x="410.5" y="124.9">D</text>
<text x="15.4" y="174.9">C</text>
<text x="410.4" y="174.9">C</text>
<text x="16" y="224.9">B</text>
<text x="411" y="224.9">B</text>
<text x="15.5" y="269.2">A</text>
<text x="410.5" y="269.2">A</text>
<text x="41" y="290.9">8</text>
<text x="88.5" y="290.9">7</text>
<text x="138.5" y="290.9">6</text>
<text x="188.5" y="290.9">5</text>
<text x="238.5" y="290.9">4</text>
<text x="288.5" y="290.9">3</text>
<text x="338.5" y="290.9">2</text>
<text x="386" y="290.9">1</text>
</g>
<g font-size="4.7" fill="#808080">
<text x="85.4" y="53.9" transform="rotate(-90 85.4 53.9)">13,50</text>
<text x="72.2" y="77.5">6 x</text>
<text x="86.2" y="77.5">1,60</text>
<text x="102.8" y="77.5">5,20</text>
<text x="75.3" y="83.1">M2 - 6H</text>
<text x="99.7" y="83.1">4,00</text>
<text x="67.4" y="139.2" transform="rotate(-90 67.4 139.2)">87,00</text>
<text x="268.6" y="174.8">11 x</text>
<text x="285.2" y="174.8">1,60</text>
<text x="301.8" y="174.8">3,60</text>
<text x="273" y="180.5">M2 - 6H</text>
<text x="297.4" y="180.5">2,40</text>
<text x="170.2" y="191.7">160,00</text>
</g>
<g font-size="4.7">
<text x="334.6" y="94.7">ISOMETRIC VIEW</text>
<text x="341.8" y="99.2">SCALE 1:2</text>
</g>
<text font-size="4.1" x="21" y="293.7">SOLIDWORKS Maker Product. For Personal Use Only.</text>
<text font-size="3.9" x="362.3" y="286">A3</text>
<text font-size="3.5" x="286.4" y="237.4">FOR UNSPECIFIED DIMENSIONS, PLEASE REFER TO STEP FILE (.stp)</text>
<g font-size="3.2">
<text x="382.9" y="253.6">SCALE:1:1</text>
<text x="286.6" y="280.6">6061 Alloy</text>
</g>
<text font-size="2.5" x="388.8" y="262.8">01</text>
<g font-size="2">
<text x="216" y="236">UNLESS OTHERWISE SPECIFIED:</text>
<text x="216" y="238.5">DIMENSIONS ARE IN MILLIMETERS</text>
<text x="216" y="241">DEBURR AND BREAK SHARP EDGES</text>
<text x="286.4" y="241.9">TITLE:</text>
<text x="216" y="246">GENERAL TOLERANCES: DIN ISO 2768-mH</text>
<text x="233.1" y="255.9">NAME</text>
<text x="253.4" y="255.9">SIGNATURE</text>
<text x="273.8" y="255.9">DATE</text>
<text x="216.7" y="259.8">DRAWN</text>
<text x="230" y="259.8">Andre Heyns</text>
<text x="286.4" y="259">COLOUR:</text>
<text x="374" y="259.1">REVISION</text>
<text x="216.4" y="268.5">APPV'D</text>
<text x="217" y="264.4">CHK'D</text>
<text x="286.6" y="267.6">FINISH:</text>
<text x="374" y="268">PART NO</text>
<text x="218" y="272.5">Q.A</text>
<text x="286.9" y="276.5">MATERIAL:</text>
<text x="373.9" y="276.4">DWG NO</text>
<text x="286.9" y="285.6">WEIGHT:</text>
<text x="332.2" y="285.6">DO NOT SCALE DRAWING</text>
<text x="384.3" y="285.6">SHEET 1 OF 1</text>
</g>
</svg>
